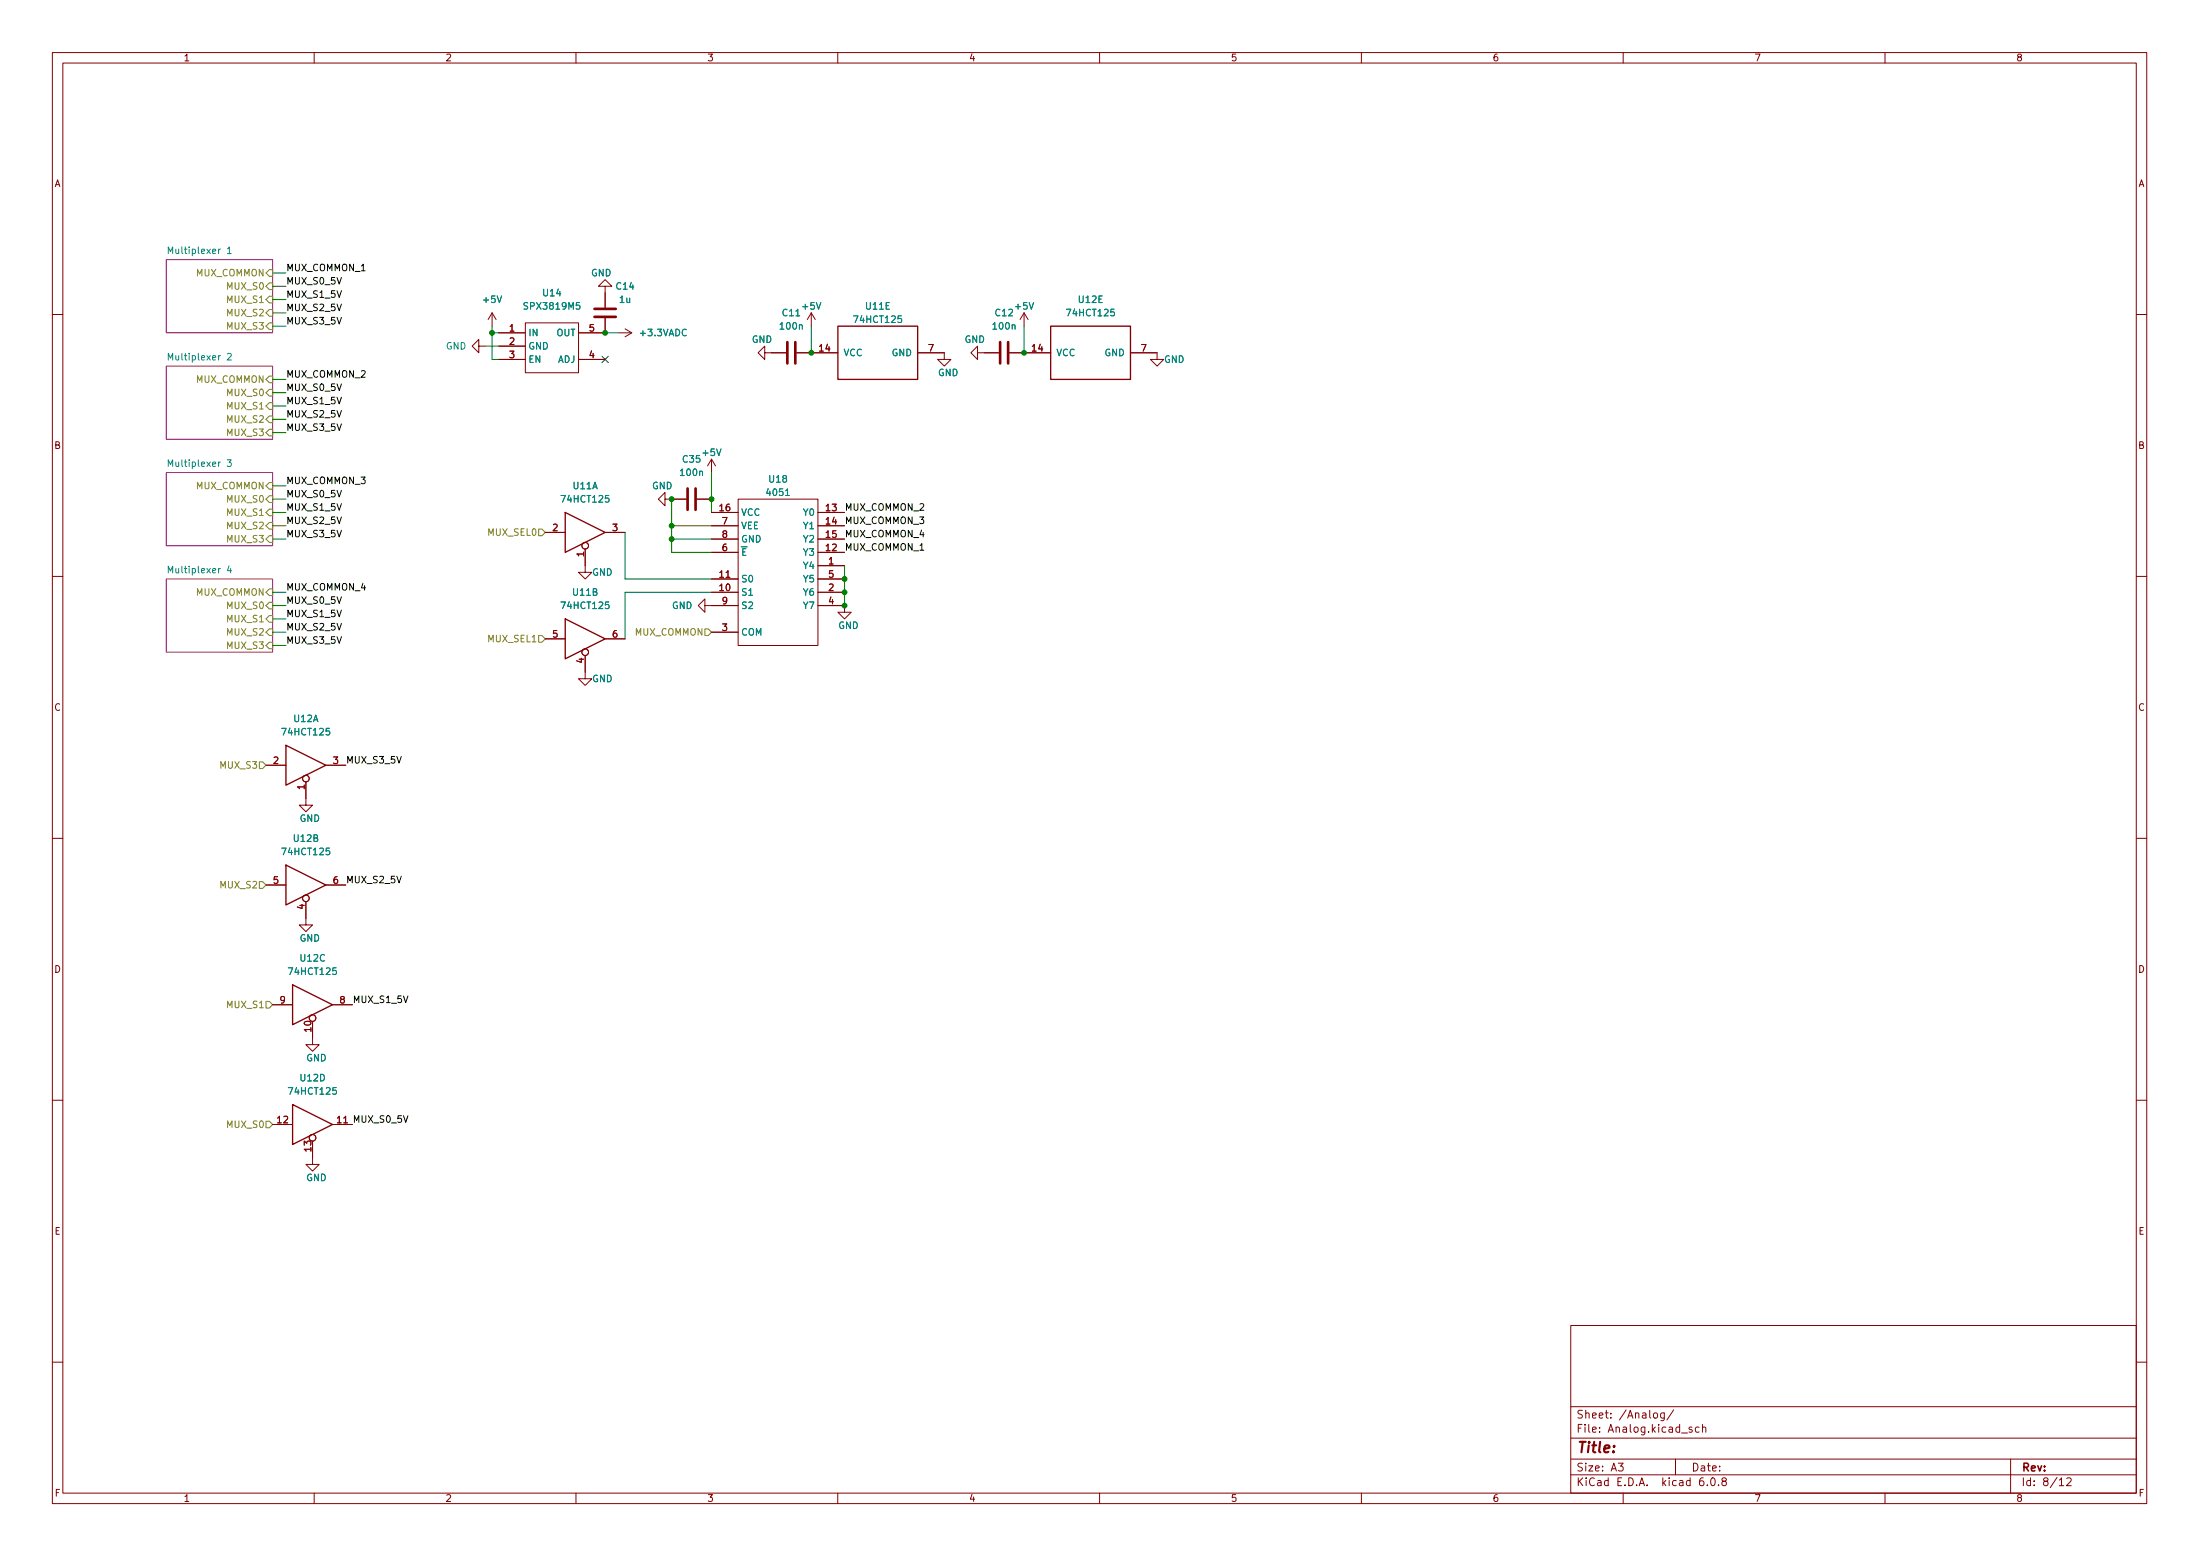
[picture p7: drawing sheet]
<svg xmlns="http://www.w3.org/2000/svg" width="420mm" height="297mm" viewBox="0 0 420 297" stroke-linecap="round" stroke-linejoin="round" font-family="sans-serif">
<g fill="none" stroke="#840000" stroke-width=".19">
<path d="M10 10h400v277h-400zM12 12h396v273h-396zM60 10v2M110 10v2M160 10v2M210 10v2M260 10v2M310 10v2M360 10v2M94 59.7l-.8 1.3M94 59.7v2.6M94 59.7l.7 1.3"/>
<path d="M115.6 54.6h1.2l-1.2-1.2-1.3 1.2h1.3v4.1M154.9 59.7l-.7 1.3M154.9 59.7v2.6M154.9 59.7l.8 1.3M195.6 59.7l-.8 1.3M195.6 59.7v2.6M195.6 59.7l.7 1.3M10 60h2M91.4 66.1v-1.3l-1.2 1.3 1.2 1.2v-1.2h1.3M95.2 63.5h5.1M95.2 66.1h5.1M95.2 68.6h5.1"/>
<path d="M100.3 61.6h10.2v9.6h-10.2zM110.5 68.6h5.1M115.6 60.7v2.8h-5.1M118.1 63.5h2.5M119.4 62.8l1.2 .7M120.6 63.5l-1.2 .8M146 67.3v-1.2l-1.2 1.2 1.2 1.3v-1.3h4.1M152.1 67.3h7.9M175.3 67.3h5v1.3h1.3l-1.3 1.3-1.2-1.3h1.2M186.7 67.3v-1.2l-1.3 1.2 1.3 1.3v-1.3h4.1M192.8 67.3h7.9M215.9 67.3h5.1v1.3h1.2l-1.2 1.3-1.3-1.3h1.3"/>
<path d="M408 60h2M127 95.3v-1.3l-1.3 1.3 1.3 1.3v-1.3h4.1M133.1 95.3h2.8M135.9 87.7l-.8 1.2M135.9 87.7v2.5M135.9 87.7l.8 1.2M135.9 97.8h5.1M141 95.3h15.2v27.9h-15.2zM156.2 97.8h5.1M10 110h2M104.1 101.6h3.8M111.8 104.8v4.5h1.2l-1.2 1.2-1.3-1.2h1.3"/>
<path d="M115.6 101.6h3.8M134.6 115.6v-1.3l-1.3 1.3 1.3 1.3v-1.3h6.4M135.9 113.1h5.1M135.9 110.5h5.1M135.9 105.4h5.1M135.9 100.4h5.1M135.9 102.9h5.1M156.2 115.6h5.1v1.3h1.3l-1.3 1.2-1.3-1.2h1.3M156.2 108h5.1M156.2 113.1h5.1M156.2 110.5h5.1M156.2 105.4h5.1"/>
<path d="M156.2 100.4h5.1M156.2 102.9h5.1M408 110h2M104.1 122h3.8M111.8 125.1v4.5h1.2l-1.2 1.2-1.3-1.2h1.3M115.6 122h3.8M135.9 120.7h5.1M50.8 146.1h3.8M58.4 149.3v4.4h1.3l-1.3 1.3-1.3-1.3h1.3M62.2 146.1h3.8M10 160h2M50.8 168.9h3.8"/>
<path d="M58.4 172.1v4.5h1.3l-1.3 1.2-1.3-1.2h1.3M62.2 168.9h3.8M408 160h2M52.1 191.8h3.8M59.7 195v4.4h1.3l-1.3 1.3-1.3-1.3h1.3M63.5 191.8h3.8M10 210h2M52.1 214.7h3.8M59.7 217.8v4.5h1.3l-1.3 1.3-1.3-1.3h1.3M63.5 214.7h3.8M408 210h2M300 253h108v32h-108z"/>
<path d="M10 260h2M300 278.5h108M300 274.5h108M300 268.5h108M309.1 279.3h.9l-.5 .6 .4 .1v.7l-.2 .1-.6-.1M315.9 269.8l.4-.1 .3 .3v.4l-.3 .3-.4-.1-.1-.2zM317.9 269.7v1.2l-.3 .3-.4-.1M317.9 269.8l-.5-.1-.3 .3 .2 .6h.6M319.6 269.1l-1.2 2M320 278.5v3M323.1 272.5l-.3-.1-.2 .2v.2l.5 .2v.3h-.5M324.5 272.5l-.4-.1-.3 .3 .1 .6h.6"/>
<path d="M325.1 272.6l.3-.2 .3 .1 .1 .9M325.1 271.9v1.5M384 278.5v6.5M408 260h2M60 285v2M110 285v2M160 285v2M210 285v2M260 285v2M300 281.5h108M310 285v2M325.3 282.1a.59 .59 0 0 0-.7 .7v.5l.1 .2 .4 .1 .3-.1v-.5l-.1-.2-.4-.1-.3 .3"/>
<path d="M326.1 283.5v.1M326.8 282.3l.3-.2a.8 .8 0 0 1 .5 .8 .8 .8 0 0 1-.5 .7l-.3-.1-.1-.5zM328.2 283.5v.1M329.1 282.8l-.2-.3v-.2l.2-.2 .5 .1 .1 .2-.1 .2-.6 .2-.1 .2v.5l.2 .1h.3l.3-.3-.1-.4-.2-.1M360 285v2M393.3 282.5l.4-.4v1.5M393.3 283.6h.8M394.7 282.3l.6-.2 .2 .2 .1 .2-1 1.1h1"/>
<circle cx="111.8" cy="104.2" r=".63"/>
<circle cx="111.8" cy="124.5" r=".63"/>
<circle cx="58.4" cy="148.6" r=".63"/>
<circle cx="58.4" cy="171.5" r=".63"/>
<circle cx="59.7" cy="194.3" r=".63"/>
<circle cx="59.7" cy="217.2" r=".63"/>
</g>
<g fill="#fff" stroke="#fff" stroke-width=".19">
<path d="M31.7 110.5h20.4v14h-20.4z"/>
<path d="M31.7 90.2h20.4v14h-20.4z"/>
<path d="M31.7 69.9h20.4v14h-20.4z"/>
<path d="M31.7 49.6h20.4v13.9h-20.4z"/>
</g>
<path d="M31.7 49.6h20.4v13.9h-20.4zM31.7 69.9h20.4v14h-20.4zM31.7 90.2h20.4v14h-20.4zM31.7 110.5h20.4v14h-20.4z" fill="none" stroke="#840084" stroke-width=".19"/>
<g fill="none" stroke="#848400" stroke-width=".19">
<path d="M50.8 59.7l.6-.6h.7v1.3h-.7zM50.8 57.2l.6-.6h.7v1.2h-.7zM51.4 51.5h.7v1.2h-.7l-.6-.6zM51.4 54h.7v1.3h-.7l-.6-.7zM50.8 62.3l.6-.7h.7v1.3h-.7zM51.4 71.8h.7v1.3h-.7l-.6-.7zM51.4 74.3h.7v1.3h-.7l-.6-.6zM51.4 76.9h.7v1.2h-.7l-.6-.6zM50.8 97.8l.6-.6h.7v1.3h-.7zM50.8 80l.6-.6h.7v1.3h-.7zM51.4 92.1h.7v1.3h-.7l-.6-.7zM51.4 99.7h.7v1.3h-.7l-.6-.6z"/>
<path d="M51.4 94.7h.7v1.2h-.7l-.6-.6zM51.4 82h.7v1.2h-.7l-.6-.6zM50.8 102.9l.6-.6h.7v1.2h-.7zM51.4 112.4h.7v1.3h-.7l-.6-.6zM51.4 115h.7v1.2h-.7l-.6-.6zM51.4 117.5h.7v1.3h-.7l-.6-.7zM102.9 101h.6l.6 .6-.6 .7h-.6zM50.8 120.7l.6-.6h.7v1.2h-.7zM51.4 122.6h.7v1.3h-.7l-.6-.7zM102.9 121.3h.6l.6 .7-.6 .6h-.6zM134.6 120.1h.7l.6 .6-.6 .6h-.7zM49.5 145.5h.7l.6 .6-.6 .6h-.7z"/>
<path d="M49.5 168.3h.7l.6 .6-.6 .7h-.7zM50.8 191.2h.6l.7 .6-.7 .6h-.6zM50.8 214h.6l.7 .7-.7 .6h-.6z"/>
</g>
<path d="M32.1 48.4v-1.3l.5 .9 .4-.9v1.3M43.4 47.5l.4-.4v1.3M43.4 48.4h.8M32.1 68.7v-1.2l.5 .9 .4-.9v1.2M43.4 67.6l.5-.1 .3 .3-.8 .9h.8M32.1 89v-1.2l.5 .9 .4-.9v1.2M43.4 87.8h.8l-.5 .5 .4 .1v.5l-.2 .1-.5-.1M32.1 109.4v-1.3l.5 .9 .4-.9v1.3M43.7 108l-.3 .9h.8M44 108.5v.9" fill="none" stroke="#008484" stroke-width=".19"/>
<path d="M160 62.3h15.3v10.1h-15.3zM200.7 62.3h15.2v10.1h-15.2zM107.9 97.8l7.7 3.8-7.7 3.8zM107.9 118.1l7.7 3.9-7.7 3.8zM54.6 142.3l7.6 3.8-7.6 3.8zM54.6 165.1l7.6 3.8-7.6 3.9zM55.9 188l7.6 3.8-7.6 3.8zM55.9 210.9l7.6 3.8-7.6 3.8z" fill="none" stroke="#840000" stroke-width=".25"/>
<path d="M113.5 59h4.1M113.5 60.5h4.1M150.4 65.3v4.1M151.9 65.3v4.1M191 65.3v4.1M192.5 65.3v4.1M131.3 93.3v4M132.8 93.3v4" fill="none" stroke="#840000" stroke-width=".51"/>
<g fill="none" stroke="#008400" stroke-width=".19">
<path d="M52.1 54.6h2.5M52.1 52.1h2.5M52.1 59.7h2.5M52.1 57.2h2.5M52.1 75h2.5M52.1 77.5h2.5M52.1 72.4h2.5M52.1 62.3h2.5M92.7 66.1h2.5M94 63.5h1.2M94 62.3v6.3h1.2M115.6 63.5h2.5"/>
<path d="M154.9 62.3v5M195.6 62.3v5M52.1 95.3h2.5M52.1 97.8h2.5M52.1 92.7h2.5M52.1 80h2.5M52.1 82.6h2.5M128.3 95.3v10.1h7.6M135.9 90.2v7.6M52.1 102.9h2.5M52.1 100.4h2.5M52.1 115.6h2.5"/>
<path d="M52.1 113.1h2.5M52.1 118.1h2.5M119.4 101.6v8.9h16.5M128.3 102.9h7.6M128.3 100.4h7.6M135.9 113.1h-16.5v8.9M161.3 108v7.6M52.1 123.2h2.5M52.1 120.7h2.5"/>
</g>
<path d="M115 68l1.2 1.2M116.2 68l-1.2 1.2" fill="none" stroke="#000084" stroke-width=".19"/>
<g fill="#008400" stroke="#008400" stroke-width=".19">
<circle cx="128.3" cy="102.9" r=".46"/>
<circle cx="128.3" cy="100.4" r=".46"/>
<circle cx="128.3" cy="95.3" r=".46"/>
<circle cx="135.9" cy="95.3" r=".46"/>
<circle cx="94" cy="63.5" r=".46"/>
<circle cx="115.6" cy="63.5" r=".46"/>
<circle cx="161.3" cy="110.5" r=".46"/>
<circle cx="161.3" cy="113.1" r=".46"/>
<circle cx="161.3" cy="115.6" r=".46"/>
<circle cx="195.6" cy="67.3" r=".46"/>
<circle cx="154.9" cy="67.3" r=".46"/>
</g>
<text font-size="2.8" fill="#840000" x="301" y="277.3">Title:</text>
<g font-size="2.1" fill="#840000">
<text x="301" y="273.5">File: Analog.kicad_sch</text>
<text x="301" y="270.8">Sheet: /Analog/</text>
<text x="301" y="280.9">Size: A3</text>
<text x="323" y="280.9">Date:</text>
<text x="386" y="280.9">Rev:</text>
<text x="301" y="283.7">KiCad E.D.A. kicad 6.0.8</text>
<text x="386" y="283.7">Id: 8/12</text>
</g>
<g font-size="1.8" fill="#840000">
<text x="35" y="11.7">1</text>
<text x="85" y="11.7">2</text>
<text x="135" y="11.7">3</text>
<text x="185" y="11.7">4</text>
<text x="235" y="11.7">5</text>
<text x="285" y="11.7">6</text>
<text x="335" y="11.7">7</text>
<text x="385" y="11.7">8</text>
<text x="10.3" y="35.7">A</text>
<text x="408.3" y="35.7">A</text>
<text x="97.3" y="63.3">1</text>
<text x="97.3" y="65.8">2</text>
<text x="112.5" y="63.3">5</text>
<text x="97.3" y="68.4">3</text>
<text x="112.5" y="68.4">4</text>
<text x="156.5" y="67.1">14</text>
<text x="177.3" y="67.1">7</text>
<text x="197.1" y="67.1">14</text>
<text x="217.9" y="67.1">7</text>
<text x="10.3" y="85.7">B</text>
<text x="408.3" y="85.7">B</text>
<text x="105.6" y="101.4">2</text>
<text x="117" y="101.4">3</text>
<text x="137.4" y="97.6">16</text>
<text x="137.9" y="100.1">7</text>
<text x="157.8" y="97.6">13</text>
<text x="157.8" y="100.1">14</text>
<text x="111.5" y="106.3" transform="rotate(-90 111.5 106.3)">1</text>
<text x="137.9" y="105.2">6</text>
<text x="137.9" y="102.7">8</text>
<text x="157.8" y="105.2">12</text>
<text x="157.8" y="102.7">15</text>
<text x="158.3" y="107.7">1</text>
<text x="137.4" y="112.8">10</text>
<text x="137.4" y="110.3">11</text>
<text x="158.3" y="112.8">2</text>
<text x="158.3" y="110.3">5</text>
<text x="137.9" y="115.4">9</text>
<text x="158.3" y="115.4">4</text>
<text x="105.6" y="121.7">5</text>
<text x="117" y="121.7">6</text>
<text x="137.9" y="120.4">3</text>
<text x="111.5" y="126.6" transform="rotate(-90 111.5 126.6)">4</text>
<text x="10.3" y="135.7">C</text>
<text x="408.3" y="135.7">C</text>
<text x="52.2" y="145.8">2</text>
<text x="63.6" y="145.8">3</text>
<text x="58.2" y="150.7" transform="rotate(-90 58.2 150.7)">1</text>
<text x="52.2" y="168.7">5</text>
<text x="58.2" y="173.6" transform="rotate(-90 58.2 173.6)">4</text>
<text x="63.6" y="168.7">6</text>
<text x="10.3" y="185.7">D</text>
<text x="408.3" y="185.7">D</text>
<text x="53.5" y="191.6">9</text>
<text x="64.9" y="191.6">8</text>
<text x="59.4" y="196.9" transform="rotate(-90 59.4 196.9)">10</text>
<text x="53" y="214.4">12</text>
<text x="64.4" y="214.4">11</text>
<text x="59.4" y="219.8" transform="rotate(-90 59.4 219.8)">13</text>
<text x="10.4" y="235.7">E</text>
<text x="408.4" y="235.7">E</text>
<text x="10.4" y="285.7">F</text>
<text x="35" y="286.7">1</text>
<text x="85" y="286.7">2</text>
<text x="135" y="286.7">3</text>
<text x="185" y="286.7">4</text>
<text x="235" y="286.7">5</text>
<text x="285" y="286.7">6</text>
<text x="335" y="286.7">7</text>
<text x="385" y="286.7">8</text>
<text x="408.4" y="285.7">F</text>
</g>
<g font-size="1.8" fill="#008484">
<text x="32.7" y="48.5">Multiplexer 1</text>
<text x="112.9" y="52.7">GND</text>
<text x="92.4" y="57.8">+5V</text>
<text x="100.4" y="59.1">SPX3819M5</text>
<text x="103.8" y="56.6">U14</text>
<text x="117.8" y="55.3">C14</text>
<text x="118.3" y="57.8">1u</text>
<text x="153.3" y="59.1">+5V</text>
<text x="165.4" y="59.1">U11E</text>
<text x="194" y="59.1">+5V</text>
<text x="206.1" y="57.8">U12E</text>
<text x="100.8" y="64.2">IN</text>
<text x="106.2" y="64.2">OUT</text>
<text x="122.4" y="64.2">+3.3VADC</text>
<text x="143.6" y="65.4">GND</text>
<text x="149.1" y="62.9">100n</text>
<text x="149.5" y="60.4">C11</text>
<text x="163.4" y="61.6">74HCT125</text>
<text x="184.2" y="65.4">GND</text>
<text x="189.8" y="62.9">100n</text>
<text x="190.1" y="60.4">C12</text>
<text x="204" y="60.4">74HCT125</text>
<text x="32.7" y="68.8">Multiplexer 2</text>
<text x="85.1" y="66.7">GND</text>
<text x="100.8" y="66.7">GND</text>
<text x="100.8" y="69.3">EN</text>
<text x="106.4" y="69.3">ADJ</text>
<text x="161" y="68">VCC</text>
<text x="170.3" y="68">GND</text>
<text x="179.1" y="71.8">GND</text>
<text x="201.7" y="68">VCC</text>
<text x="211" y="68">GND</text>
<text x="222.3" y="69.3">GND</text>
<text x="32.7" y="89.1">Multiplexer 3</text>
<text x="130.5" y="88.3">C35</text>
<text x="134.3" y="87">+5V</text>
<text x="107.5" y="95.9">74HCT125</text>
<text x="109.5" y="93.4">U11A</text>
<text x="124.5" y="93.4">GND</text>
<text x="130.1" y="90.8">100n</text>
<text x="146.6" y="94.7">4051</text>
<text x="147" y="92.1">U18</text>
<text x="141.5" y="98.5">VCC</text>
<text x="141.5" y="101">VEE</text>
<text x="153.5" y="98.5">Y0</text>
<text x="153.5" y="101">Y1</text>
<text x="141.5" y="106.1">~{E}</text>
<text x="141.5" y="103.5">GND</text>
<text x="153.5" y="106.1">Y3</text>
<text x="153.5" y="103.5">Y2</text>
<text x="32.7" y="109.4">Multiplexer 4</text>
<text x="109.5" y="113.7">U11B</text>
<text x="113.1" y="109.9">GND</text>
<text x="141.5" y="113.7">S1</text>
<text x="141.5" y="111.2">S0</text>
<text x="153.5" y="108.6">Y4</text>
<text x="153.5" y="113.7">Y6</text>
<text x="153.5" y="111.2">Y5</text>
<text x="107.5" y="116.2">74HCT125</text>
<text x="128.3" y="116.2">GND</text>
<text x="141.5" y="116.2">S2</text>
<text x="153.5" y="116.2">Y7</text>
<text x="141.5" y="121.3">COM</text>
<text x="160.1" y="120.1">GND</text>
<text x="113.1" y="130.2">GND</text>
<text x="56.2" y="137.8">U12A</text>
<text x="54.1" y="140.4">74HCT125</text>
<text x="56.2" y="160.7">U12B</text>
<text x="57.2" y="156.9">GND</text>
<text x="54.1" y="163.2">74HCT125</text>
<text x="57.2" y="179.7">GND</text>
<text x="57.4" y="183.6">U12C</text>
<text x="55.4" y="186.1">74HCT125</text>
<text x="58.5" y="202.6">GND</text>
<text x="55.4" y="209">74HCT125</text>
<text x="57.4" y="206.4">U12D</text>
<text x="58.5" y="225.5">GND</text>
</g>
<g font-size="1.8" fill="#848400">
<text x="37.4" y="52.7">MUX_COMMON</text>
<text x="43.5" y="55.3">MUX_S0</text>
<text x="43.5" y="57.8">MUX_S1</text>
<text x="43.5" y="60.4">MUX_S2</text>
<text x="43.5" y="62.9">MUX_S3</text>
<text x="37.4" y="73.1">MUX_COMMON</text>
<text x="43.5" y="75.6">MUX_S0</text>
<text x="43.5" y="80.7">MUX_S2</text>
<text x="43.5" y="78.1">MUX_S1</text>
<text x="43.5" y="83.2">MUX_S3</text>
<text x="37.4" y="93.4">MUX_COMMON</text>
<text x="43.5" y="95.9">MUX_S0</text>
<text x="43.5" y="101">MUX_S2</text>
<text x="43.5" y="98.5">MUX_S1</text>
<text x="43.5" y="103.5">MUX_S3</text>
<text x="93.3" y="102.3">MUX_SEL0</text>
<text x="37.4" y="113.7">MUX_COMMON</text>
<text x="43.5" y="116.2">MUX_S0</text>
<text x="43.5" y="118.8">MUX_S1</text>
<text x="43.5" y="121.3">MUX_S2</text>
<text x="43.5" y="123.9">MUX_S3</text>
<text x="93.3" y="122.6">MUX_SEL1</text>
<text x="121.3" y="121.3">MUX_COMMON</text>
<text x="42.3" y="146.7">MUX_S3</text>
<text x="42.3" y="169.6">MUX_S2</text>
<text x="43.5" y="192.4">MUX_S1</text>
<text x="43.5" y="215.3">MUX_S0</text>
</g>
<g font-size="1.8">
<text x="54.6" y="51.8">MUX_COMMON_1</text>
<text x="54.6" y="56.8">MUX_S1_5V</text>
<text x="54.6" y="59.4">MUX_S2_5V</text>
<text x="54.6" y="54.3">MUX_S0_5V</text>
<text x="54.6" y="61.9">MUX_S3_5V</text>
<text x="54.6" y="74.6">MUX_S0_5V</text>
<text x="54.6" y="72.1">MUX_COMMON_2</text>
<text x="54.6" y="77.2">MUX_S1_5V</text>
<text x="54.6" y="82.2">MUX_S3_5V</text>
<text x="54.6" y="79.7">MUX_S2_5V</text>
<text x="54.6" y="92.4">MUX_COMMON_3</text>
<text x="54.6" y="94.9">MUX_S0_5V</text>
<text x="54.6" y="97.5">MUX_S1_5V</text>
<text x="54.6" y="100">MUX_S2_5V</text>
<text x="161.3" y="100">MUX_COMMON_3</text>
<text x="161.3" y="97.5">MUX_COMMON_2</text>
<text x="54.6" y="102.6">MUX_S3_5V</text>
<text x="161.3" y="105.1">MUX_COMMON_1</text>
<text x="161.3" y="102.6">MUX_COMMON_4</text>
<text x="54.6" y="112.7">MUX_COMMON_4</text>
<text x="54.6" y="117.8">MUX_S1_5V</text>
<text x="54.6" y="115.3">MUX_S0_5V</text>
<text x="54.6" y="120.3">MUX_S2_5V</text>
<text x="54.6" y="122.9">MUX_S3_5V</text>
<text x="66" y="145.7">MUX_S3_5V</text>
<text x="66" y="168.6">MUX_S2_5V</text>
<text x="67.3" y="191.5">MUX_S1_5V</text>
<text x="64.4" y="214.4">11 MUX_S0_5V</text>
</g>
</svg>
